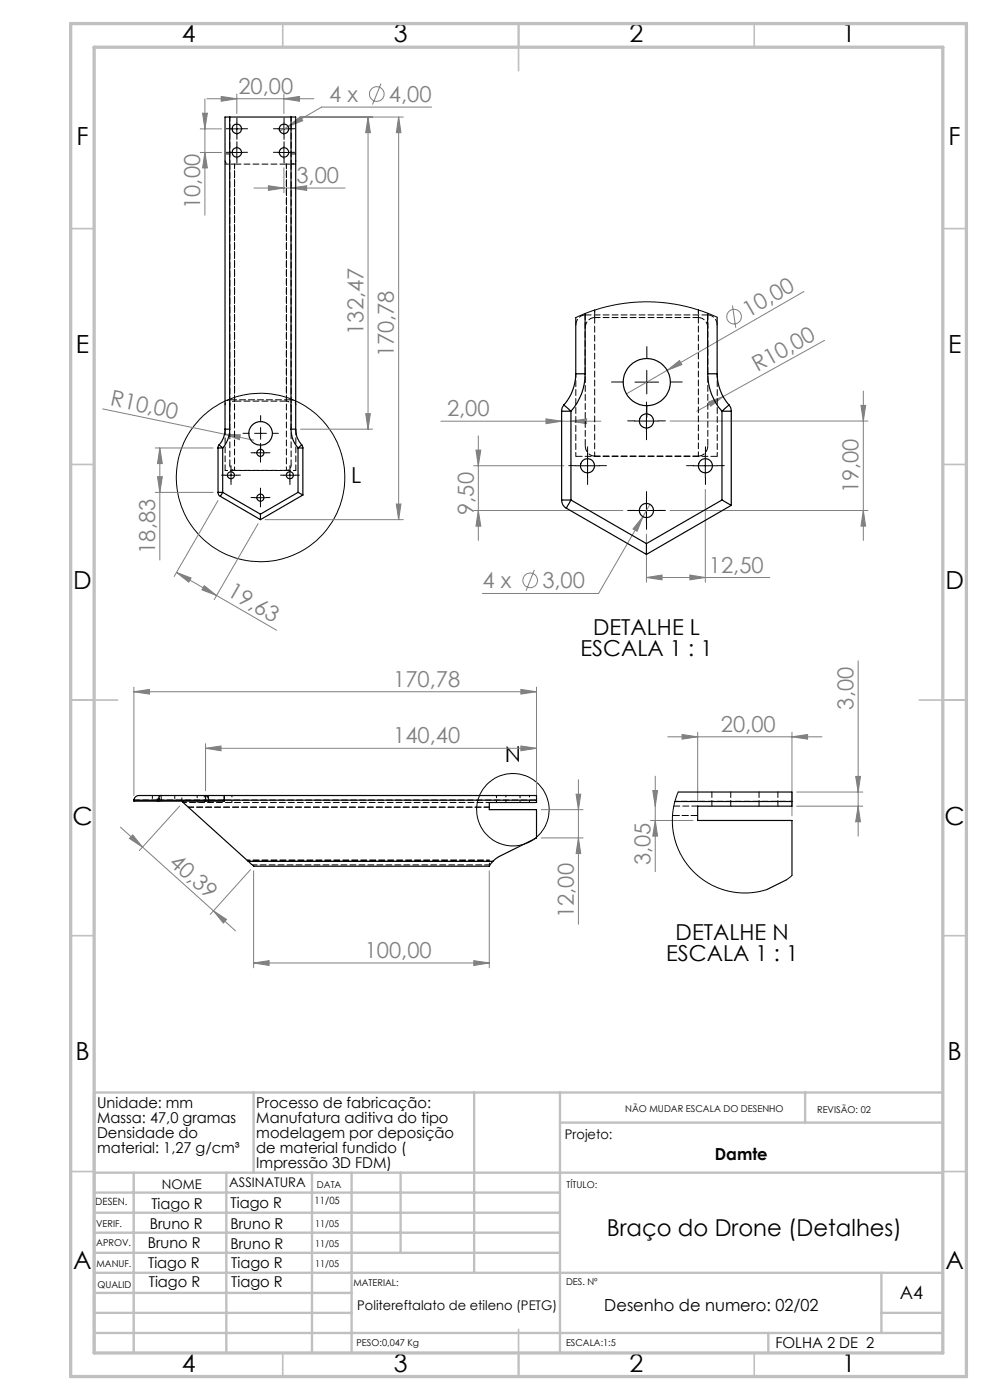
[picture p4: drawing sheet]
<svg xmlns="http://www.w3.org/2000/svg" width="210mm" height="297mm" viewBox="0 0 210 297" stroke-linecap="round" stroke-linejoin="round" font-family="sans-serif">
<g fill="none" stroke="#808080" stroke-width=".21">
<path d="M50.2 20v4.1M60.2 20v4.1M80.8 17.7l-1.8 4.5M42.5 27.3h4.5M42.5 32.3h4.5M43 24h1l-.5 3.3zM43.5 21v24.6M43.5 32.3l.5 3.3h-1zM43.9 21h22.7M46.9 20.5l3.3 .5-3.3 .5zM53.9 39.9h19.3M56.9 39.4l3.3 .5-3.3 .5z"/>
<path d="M60.2 21l3.3-.5v1zM60.2 35.6v5.3M61.1 26.8l2.6-2.1 .5 .9zM61.1 26.8l-1.7 1M61.7 39.9l3.4-.5v1zM63.7 24.8h21.8M78.1 24.8v66.2M78.1 24.8l.5 3.3h-1zM84.6 24.8v85.4M84.6 24.8l.5 3.3h-1zM91.5 22.7h-23.3l-7.1 4.1M141.5 78.6l2.6-2.1 .5 .9z"/>
<path d="M155.4 64.8l.7 4.7M170.5 61.8l-37.6 21.8M174.9 72.2l-21.5 11.9M21.8 86.7l25.8 5.4M32.9 95h12.3M33.9 95l.5 3.4h-1zM33.9 95v23.8M47.6 92.1l3.4 .1-.2 1.1zM47.6 92.1l6.2 1.3M63.7 91h15.4M77.6 87.8h1l-.5 3.2zM93.5 89.4h34"/>
<path d="M100.5 98.8h19.1M101 95.5h1l-.5 3.3zM101.5 92.5v22.1M115.8 88.9l3.3 .5-3.3 .5zM121.1 89.4l3.3-.5v1zM142.1 89.3h42M150.2 85.3l3.2-1.2-2.7 2.1zM153.4 84.1l-5.6 3.1M182.6 86h1l-.5 3.3zM183.1 83v31.6M32.9 104.5h12.3M33.4 101.1h1l-.5 3.4z"/>
<path d="M46.2 106.2l-9.3 16.1M54.8 111.1l-9.4 16.1M56.2 110.2h29.3M84.1 106.9h1l-.5 3.3zM100.5 108.3h31.6M101.5 108.3l.5 3.3h-1zM136.4 109.6l-1.3 3.1-.8-.5zM136.4 109.6l-9.4 16.3h-24.7M137.1 113.3v10.2M137.9 107l-1.5 2.6M142.1 108.3h42M149.6 103.8v19.7"/>
<path d="M183.1 108.3l.5 3.3h-1zM37.4 121.4l3.1 1.2-.5 .9zM37.4 121.4l21.3 12.3M43.3 124.2l2.6 2.1-3.1-1.2zM113.3 120.9l-1.7 4.4M137.1 122.5l3.3-.5v1zM137.1 122.5h26.2M146.3 122l3.3 .5-3.3 .5zM28.4 146.8l3.3-.5v.9zM28.4 145.8v23M28.4 146.8h85.4M43.6 158.7l3.3-.4v1z"/>
<path d="M43.6 157.8v9.9M43.6 158.7h70.2M110.5 158.3l3.3 .4-3.3 .6zM110.5 146.3l3.3 .5-3.3 .4zM113.8 145.8v23M141.6 156.3h32.7M144.7 155.8l3.3 .5-3.3 .5zM148 155.3v14.7M168 156.3l3.3-.5v1zM168 155.3v17.8M182 140.2v37.2M25.5 175.5l4.7 4.2"/>
<path d="M28.2 177.1l2 2.6-2.8-1.8zM30.2 179.7l15.1 13.5M38.1 171l-8.5 9.4M114.8 171.8h8.9M114.8 177.8h8.9M122.2 168.5h1l-.5 3.3zM122.7 177.8l.5 3.3h-1zM122.7 165.4v30.7M138 174.1h9M138.5 167.7h1l-.5 3.3zM139 174.1l.5 3.3h-1zM139 164.7v20.2"/>
<path d="M169 168h14M169 171h14M181.5 164.7h1l-.5 3.3zM182 171l.5 3.3h-1zM45.3 193.2l2.7 1.8-.6 .8zM45.3 193.2l4.7 4.3M53.1 184.5l-8.5 9.5M53.8 184.7v20.6M103.8 184.7v20.6M53.8 204.3l3.3-.5v1zM53.8 204.3h50M100.5 203.8l3.3 .5-3.3 .5z"/>
<circle cx="79.9" cy="20" r="1.55"/>
<circle cx="155.7" cy="67.2" r="1.55"/>
<circle cx="112.5" cy="123.1" r="1.56"/>
</g>
<g fill="none" stroke="#000" stroke-width=".21">
<path d="M49 27.3h2.5M49 32.3h2.5M50.2 26.1v2.5M50.2 31.1v2.5M59 27.3h2.5M59 32.3h2.5M60.2 26.1v2.5M60.2 31.1v2.5M137.2 78.6v5M49 99.6v2.5M54 96.1h2.5M54 91.9h2.5"/>
<path d="M55.2 94.8v2.5M55.3 90.7v2.5M61.5 99.6v2.5M122.1 98.8h5M124.6 96.3v5M134.6 89.3h5M134.7 81.1h5M137.1 86.8v5M147.1 98.8h5M149.6 96.3v5M47.7 100.8h2.5M54 105.6h2.5"/>
<path d="M55.2 104.3v2.5M60.2 100.8h2.5M134.6 108.3h5M137.1 105.8v5"/>
<circle cx="55.3" cy="101.3" r="17.9"/>
<circle cx="108.8" cy="171.8" r="7.7"/>
</g>
<g fill="none" stroke="#000" stroke-width=".21" stroke-dasharray="15.2 1.3 1.3 1.3">
<path d="M49 27.3h-1M49 32.3h-1M50.3 26.1v-1M50.3 28.6v1M50.3 31.1v-1M50.3 33.6v1M51.5 27.3h1M51.5 32.3h1M59 32.3h-1M59 27.3h-1M60.3 31.1v-1M60.3 33.6v1"/>
<path d="M60.3 26.1v-1M60.3 28.6v1M61.5 32.3h1M61.5 27.3h1M137.2 76v-2.5M49 99.6v-.8M52.8 91.9h-1.3M54 96.1h-.7M55.3 94.8v-.7M55.3 97.3v.8M55.3 89.4v-1.2M55.3 94.4v1.3"/>
<path d="M56.5 96.1h.8M57.8 91.9h1.2M61.5 99.6v-.8M122.1 98.8h-1.5M124.6 96.3v-1.5M127.1 98.8h1.5M132.2 81h-2.5M134.6 89.3h-1.5M137.1 86.8v-1.5M137.1 91.8v1.5M137.2 86v2.5M139.6 89.3h1.5"/>
<path d="M142.2 81h2.5M147.1 98.8h-1.5M149.6 96.3v-1.5M152.1 98.8h1.5M47.8 100.8h-.8M49 102.1v.7M50.3 100.8h.7M54 105.6h-.7M55.3 104.3v-.7M55.3 106.8v.8M56.5 105.6h.8M60.3 100.8h-.8"/>
<path d="M61.5 102.1v.7M62.8 100.8h.7M124.6 101.3v1.5M134.6 108.3h-1.5M137.1 105.8v-1.5M137.1 110.8v1.5M139.6 108.3h1.5M149.6 101.3v1.5"/>
</g>
<g fill="none" stroke="#c0c0c0" stroke-width=".35">
<path d="M60 5v5M110 5v10M160 5v5M15 48.5h5M200 48.5h5M15 98.5h5M200 98.5h5M15 148.5h10M195 148.5h10M15 198.5h5M200 198.5h5M15 248.5h5"/>
<path d="M200 248.5h5M60 287v5M110 282v10M160 287v5"/>
</g>
<g fill="none" stroke="#c0c0c0" stroke-width=".5">
<path d="M53.8 231.8v17M100.6 231.8v38.2M118.8 231.8v55.2M118.8 238.2h81.2M170.8 231.8v6.4M200 231.8h-180v55.2M20 248.8h180M20 257.3h98.8M20 253h98.8M28.4 248.8v38.2M48 248.8v38.2M66.2 248.8v38.2"/>
<path d="M74.6 248.8v38.2M85 248.8v17M20 265.8h98.8M20 261.5h98.8M20 278.5h54.6M20 274.3h54.6M20 270h180M187 278.5h13M187 270v12.8M20 282.8h180M163 282.8v4.2"/>
</g>
<path d="M15 5h190v287h-190zM20 10h180v277h-180z" fill="none" stroke="#c0c0c0" stroke-width=".7"/>
<g fill="#808080">
<path d="M47.6 92.1l3.4 .1-.2 1.1z"/>
<path d="M150.2 85.3l3.2-1.2-2.7 2.1z"/>
<path d="M141.5 78.6l2.6-2.1 .5 .9z"/>
<path d="M43.3 124.2l2.6 2.1-3.1-1.2zM37.4 121.4l3.1 1.2-.5 .9z"/>
<path d="M100.5 203.8l3.3 .5-3.3 .5zM53.8 204.3l3.3-.5v1zM110.5 146.3l3.3 .5-3.3 .4zM28.4 146.8l3.3-.5v.9zM146.3 122l3.3 .5-3.3 .5zM137.1 122.5l3.3-.5v1z"/>
<path d="M61.1 26.8l3.1-1.2-.5-.9zM46.9 20.5l3.3 .5-3.3 .5zM60.2 21l3.3-.5v1zM56.9 39.4l3.3 .5-3.3 .5zM61.7 39.9l3.4-.5v1zM43.6 158.7l3.3-.4v1zM110.5 158.3l3.3 .4-3.3 .6zM136.4 109.6l-2.1 2.6 .8 .5z"/>
<path d="M144.7 155.8l3.3 .5-3.3 .5zM168 156.3l3.3-.5v1z"/>
<path d="M139 174.1l.5 3.3h-1zM138.5 167.7h1l-.5 3.3z"/>
<path d="M33.4 101.1h1l-.5 3.4zM33.9 95l.5 3.4h-1z"/>
<path d="M181.5 164.7h1l-.5 3.3zM182 171l.5 3.3h-1z"/>
<path d="M78.1 24.8l.5 3.3h-1zM77.6 87.8h1l-.5 3.2zM84.6 24.8l.5 3.3h-1zM84.1 106.9h1l-.5 3.3zM43 24h1l-.5 3.3zM43.5 32.3l.5 3.3h-1zM122.2 168.5h1l-.5 3.3zM122.7 177.8l.5 3.3h-1zM101 95.5h1l-.5 3.3zM101.5 108.3l.5 3.3h-1zM182.6 86h1l-.5 3.3zM183.1 108.3l.5 3.3h-1z"/>
<path d="M28.2 177.1l2 2.6-2.8-1.8zM45.3 193.2l2.7 1.8-.6 .8z"/>
<path d="M115.8 88.9l3.3 .5-3.3 .5zM121.1 89.4l3.3-.5v1z"/>
</g>
<g fill="none" stroke="#000" stroke-width=".25">
<path d="M48.7 24.8h-1v66.2M48.7 24.8v66.2M48.7 24.8h13M61.7 24.8h1v66.2M61.7 24.8v66.2M122.1 79.3h2M122.1 79.3a10.3 10.3 0 0 1-2.5 6.6M122.1 67.4v11.9M124.1 79.3a11.6 11.6 0 0 1-3 7.9M124.1 66.5v12.8M150.1 79.3a11.9 11.9 0 0 0 3 7.9M150.1 79.3h2"/>
<path d="M150.1 66.5v12.8M152.1 79.3a10.3 10.3 0 0 0 2.5 6.6M152.1 67.3v12M46.2 95h1M46.2 95v9.5M46.5 94.4l.7 .6M46.5 94.4l-.3 .6M47.2 95v9.5M47.7 91h1M47.7 91a4.9 4.9 0 0 1-1.2 3.4M48.7 91a6 6 0 0 1-1.5 4M61.7 91a6 6 0 0 0 1.5 4"/>
<path d="M61.7 91h1M62.7 91a4.7 4.7 0 0 0 1.3 3.4M63.2 95h1M63.2 95v9.5M64 94.4l-.8 .6M64 94.4l.2 .6M64.2 95v10M119.1 87.2h2M119.1 87.2v18.9M119.6 85.9l1.5 1.3M119.6 85.9l-.4 .6-.1 .7M121.1 87.2v18.9"/>
<path d="M153.1 87.2h2M153.1 87.2v18.9M154.6 85.9l-1.5 1.3M154.6 85.9l.4 .6 .1 .7M155.1 87.2v20M46.2 104.5h1M46.2 104.5l.2 .4 .3 .4M46.7 105.3l8.5 4.9M47.2 104.5l-.5 .8M47.2 104.5l8 4.6M55.2 109.1v1.1M63.2 104.5l1 .5"/>
<path d="M63.2 104.5l-8 4.6M64.2 105l-9 5.2M119.1 106.1h2M119.1 106.1a1.93 1.93 0 0 0 1 1.7M120.1 107.8l17 9.8M121.1 106.1l-1 1.7M121.1 106.1l16 9.2M137.1 115.3v2.3M153.1 106.1l2 1.1M153.1 106.1l-16 9.2M155.1 107.2l-18 10.4M28.4 169.8h15.2"/>
<path d="M28.4 169.8v.2h15.2M34.2 168.8a.94 .94 0 0 0-.6 1.2M38.8 170v.2l13.9 12.5M43.6 169.8h.6M43.6 168.8v1M43.6 168.8a.84 .84 0 0 1 .6 1M43.6 170h.6M43.6 168.8h-14a1.09 1.09 0 0 0-1.2 1M43.6 168.8h4M43.6 169.8v.2M44.2 169.8h3.4M44.2 169.8v.2"/>
<path d="M47.6 168.8v1M47.6 169.8v.2h-3.4M47.6 168.8h66.2v1M47.6 169.8h66.2M113.8 169.8v.4h-10v1.6h10v6l-7.9 3.9-1.4 1M143.2 170h24.8M143.9 168h24.1v2M168 170v1h-20v3.1h20v11.6M52.7 182.7l1.1 1.1h50l.7-1.1M52.7 182.7h51.8M166.8 186.7l-4.1 2"/>
<circle cx="50.2" cy="32.3" r=".99"/>
<circle cx="50.2" cy="27.3" r="1"/>
<circle cx="60.2" cy="32.3" r="1"/>
<circle cx="60.2" cy="27.3" r="1.01"/>
<circle cx="55.2" cy="96.1" r=".77"/>
<circle cx="55.3" cy="92" r="2.5"/>
<circle cx="124.6" cy="98.8" r="1.49"/>
<circle cx="137.1" cy="89.3" r="1.5"/>
<circle cx="137.2" cy="81.1" r="5"/>
<circle cx="149.6" cy="98.8" r="1.49"/>
<circle cx="49" cy="100.8" r=".74"/>
<circle cx="55.2" cy="105.6" r=".76"/>
<circle cx="61.5" cy="100.8" r=".74"/>
<circle cx="137.1" cy="108.3" r="1.5"/>
</g>
<g fill="none" stroke="#000" stroke-width=".21" stroke-dasharray="1.3 .6" stroke-dashoffset=".1">
<path d="M48.8 34.8v63.9M126.1 67.4h22M47.8 91v8.8M61.8 98.7v-63.9M62.8 91v8.8M126.1 96.8h22M28.4 169.7h4.9M39.9 171.2h63.9M103.8 171.2h-63.9M151 168v3M155 171v-3M161 168v3"/>
<path d="M165 171v-3"/>
</g>
<g fill="none" stroke="#000" stroke-width=".21" stroke-dasharray="1.3 .6" stroke-dashoffset=".8">
<path d="M126.1 65.8v1.6M148.1 67.4v-1.7M47.8 85.9a1.06 1.06 0 0 1 1-1.1M48.8 98.7a1.07 1.07 0 0 0 1 1.1M49.8 85.1a1.06 1.06 0 0 0-1 1.1M60.8 99.8a1.06 1.06 0 0 0 1-1.1M61.8 86.2a1.06 1.06 0 0 0-1-1.1M61.8 84.8a1.05 1.05 0 0 1 1 1.1M62.8 99.8h-15M41.8 168.7v1.5M43.3 170.2v-1.5M44.2 168.7v1.5"/>
<path d="M49.2 170.2v-1.5M105.3 168.7v1.5M107.3 170.2v-1.5M110.3 168.7v1.5M112.3 170.2v-1.5"/>
</g>
<g fill="none" stroke="#000" stroke-width=".21" stroke-dasharray="1.3 .6" stroke-dashoffset="-.1">
<path d="M60.8 34.8h-11M122.1 69a2.12 2.12 0 0 1 2-2.2M124.1 66.5v28M126.1 67.4a2.12 2.12 0 0 0-2 2.2M150.1 69.6a2.12 2.12 0 0 0-2-2.2M150.1 66.8a2.1 2.1 0 0 1 2 2.2M48.8 84.8h13M49.8 99.8h11M49.8 85.1h11M124.1 94.5a2.13 2.13 0 0 0 2 2.3M148.1 96.8a2.12 2.12 0 0 0 2-2.3M150.1 94.5v-28.1"/>
<path d="M152.1 96.8h-30M44.3 169.7h3.3M47.6 169.7h66.2M142.7 173h5.3M148 173h-5.3"/>
</g>
<path d="M47.8 34.8h2M60.8 34.8h2M32.3 168.7v1.2M33.8 169.9v-1.2M37.1 168.7v1.2M38.6 169.9v-1.2M143.2 170h24.8M103.8 183.7v-1.2" fill="none" stroke="#000" stroke-width=".21" stroke-dasharray="1.3 .6" stroke-dashoffset=".6"/>
<path d="M48.8 32.7h-1M60.8 34.8v65M62.8 32.7h-1M49.8 99.8v-65M34.2 169.7v-1M43.6 169.7v-1M47.6 168.7v1M103.8 170.2h-65" fill="none" stroke="#000" stroke-width=".21" stroke-dasharray="1.3 .6" stroke-dashoffset=".5"/>
<path d="M48.8 34.8v-10M61.8 34.8v-10M122.1 79.3v17.5M148.1 65.7v31.1M152.1 79.3v17.5M126.1 96.8v-31M34.2 169.7h-.9M104.5 182.7h-51.8" fill="none" stroke="#000" stroke-width=".21" stroke-dasharray="1.3 .6" stroke-dashoffset=".4"/>
<path d="M49.8 34.8v50.3M60.8 85.1v-50.3M43.6 169.7h.7M53.5 183.5h50.3" fill="none" stroke="#000" stroke-width=".21" stroke-dasharray="1.3 .6" stroke-dashoffset=".3"/>
<path d="M47.8 34.1a.82 .82 0 0 0 1 .7M61.8 34.8h.2a.72 .72 0 0 0 .8-.7M34.2 168.7a.94 .94 0 0 0-.9 1M34.2 169.7h9.4M44.3 169.7a.89 .89 0 0 0-.7-1M52.4 182.5h51.4M103.8 182.5h-51.4" fill="none" stroke="#000" stroke-width=".21" stroke-dasharray="1.3 .6" stroke-dashoffset=".7"/>
<path d="M124.1 66.8h26M33.3 169.7v.2M34.2 169.9v-.2M43.6 169.7v.2M44.3 169.9v-.2M47.6 169.9v-.2M148 171h-5.1M104.5 182.8v-.1" fill="none" stroke="#000" stroke-width=".21" stroke-dasharray="1.3 .6"/>
<path d="M152.1 67.3l-3.9-1.5-3.9-1.1-4.2-.6-3.8-.1-3.7 .3-3.9 .7-3.3 1-3.3 1.4M143.9 168l-.8 2.2-.4 2.2-.1 2.5 .2 1.6 .5 2 .9 2.4 1 1.7 1.5 1.9 1.7 1.6 1.7 1.2 2.1 1 2.3 .8 1.8 .3h2.4l2.2-.2 1.8-.5M168 185.7l-1.2 1" fill="none" stroke="#000" stroke-width=".21"/>
<g font-size="5.3">
<text x="38.5" y="9">4</text>
<text x="83.5" y="9">3</text>
<text x="133.6" y="9">2</text>
<text x="178.6" y="9">1</text>
<text x="16.2" y="30.8">F</text>
<text x="201.2" y="30.8">F</text>
<text x="16.1" y="75">E</text>
<text x="201.1" y="75">E</text>
<text x="15.5" y="125">D</text>
<text x="200.5" y="125">D</text>
<text x="15.4" y="175">C</text>
<text x="200.4" y="175">C</text>
<text x="16" y="225">B</text>
<text x="201" y="225">B</text>
<text x="15.5" y="269.3">A</text>
<text x="200.5" y="269.3">A</text>
<text x="38.5" y="291">4</text>
<text x="83.5" y="291">3</text>
<text x="133.6" y="291">2</text>
<text x="178.6" y="291">1</text>
</g>
<text font-size="4.9" x="128.7" y="262.1">Braço do Drone (Detalhes)</text>
<g font-size="4.7" fill="#808080">
<text x="50.6" y="19.9">20,00</text>
<text x="69.8" y="21.6">4 x</text>
<text x="82.5" y="21.6">4,00</text>
<text x="62.9" y="38.9">3,00</text>
<text x="42.5" y="44.3" transform="rotate(-90 42.5 44.3)">10,00</text>
<text x="77.1" y="71" transform="rotate(-90 77.1 71)">132,47</text>
<text x="158.8" y="67.4" transform="rotate(-30 158.8 67.4)">10,00</text>
<text x="83.6" y="75.8" transform="rotate(-90 83.6 75.8)">170,78</text>
<text x="160.6" y="78.9" transform="rotate(-29 160.6 78.9)">R10,00</text>
<text x="23.3" y="86" transform="rotate(12 23.3 86)">R10,00</text>
<text x="94.8" y="88.3">2,00</text>
<text x="182.1" y="104.7" transform="rotate(-90 182.1 104.7)">19,00</text>
<text x="100.5" y="109.2" transform="rotate(-90 100.5 109.2)">9,50</text>
<text x="32.9" y="117.5" transform="rotate(-90 32.9 117.5)">18,83</text>
<text x="102.4" y="124.8">4 x</text>
<text x="115" y="124.8">3,00</text>
<text x="150.4" y="121.5">12,50</text>
<text x="48" y="126.3" transform="rotate(30 48 126.3)">19,63</text>
<text x="83.4" y="145.7">170,78</text>
<text x="152.9" y="155.3">20,00</text>
<text x="181" y="150.5" transform="rotate(-90 181 150.5)">3,00</text>
<text x="83.4" y="157.7">140,40</text>
<text x="35.7" y="183.2" transform="rotate(42 35.7 183.2)">40,39</text>
<text x="138" y="183.6" transform="rotate(-90 138 183.6)">3,05</text>
<text x="121.7" y="194.8" transform="rotate(-90 121.7 194.8)">12,00</text>
<text x="77.4" y="203.3">100,00</text>
</g>
<g font-size="4.7">
<text x="74.5" y="102.6">L</text>
<text x="125.8" y="134.6">DETALHE L</text>
<text x="123.1" y="139.2">ESCALA 1 : 1</text>
<text x="107.1" y="161.7">N</text>
<text x="141.3" y="203.9">ESCALA 1 : 1</text>
<text x="143.3" y="199.4">DETALHE N</text>
</g>
<text font-size="3.9" x="190.9" y="275.5">A4</text>
<g font-size="3.5">
<text x="151.6" y="246.1">Damte</text>
<text x="128.2" y="278">Desenho de numero: 02/02</text>
</g>
<g font-size="3.2">
<text x="20.6" y="235">Unidade: mm</text>
<text x="20.6" y="238.2">Massa: 47,0 gramas</text>
<text x="54.4" y="235">Processo de fabricação:</text>
<text x="54.4" y="238.2">Manufatura aditiva do tipo</text>
<text x="20.6" y="241.3">Densidade do</text>
<text x="20.6" y="244.5">material: 1,27 g/cm³</text>
<text x="54.4" y="241.4">modelagem por deposição</text>
<text x="54.4" y="244.5">de material fundido (</text>
<text x="54.4" y="247.7">Impressão 3D FDM)</text>
<text x="32.1" y="256.4">Tiago R</text>
<text x="48.9" y="256.2">Tiago R</text>
<text x="31.8" y="260.6">Bruno R</text>
<text x="48.9" y="260.6">Bruno R</text>
<text x="31.3" y="264.7">Bruno R</text>
<text x="31.4" y="269.1">Tiago R</text>
<text x="48.9" y="264.9">Bruno R</text>
<text x="49" y="269">Tiago R</text>
<text x="31.6" y="273">Tiago R</text>
<text x="49" y="272.9">Tiago R</text>
<text x="164.5" y="286">FOLHA 2 DE 2</text>
</g>
<g font-size="2.8">
<text x="119.8" y="241.7">Projeto:</text>
<text x="48.6" y="251.8">ASSINATURA</text>
<text x="34.3" y="252.1">NOME</text>
<text x="75.8" y="277.9">Politereftalato de etileno (PETG)</text>
</g>
<g font-size="2.1">
<text x="20.2" y="255.7">DESEN.</text>
<text x="66.7" y="255.4">11/05</text>
</g>
<g font-size="2">
<text x="132.6" y="236">NÃO MUDAR ESCALA DO DESENHO</text>
<text x="173.3" y="236.2">REVISÃO: 02</text>
<text x="67.2" y="251.9">DATA</text>
<text x="120.2" y="251.9">TÍTULO:</text>
<text x="20.4" y="260.3">VERIF.</text>
<text x="66.9" y="260.3">11/05</text>
<text x="20.4" y="264.4">APROV.</text>
<text x="20.5" y="268.8">MANUF.</text>
<text x="66.9" y="264.6">11/05</text>
<text x="66.9" y="268.7">11/05</text>
<text x="20.7" y="273.1">QUALID</text>
<text x="75" y="272.9">MATERIAL:</text>
<text x="120.1" y="272.5">DES. Nº</text>
<text x="75.6" y="285.5">PESO:0,047 Kg</text>
<text x="120.1" y="285.6">ESCALA:1:5</text>
</g>
</svg>
